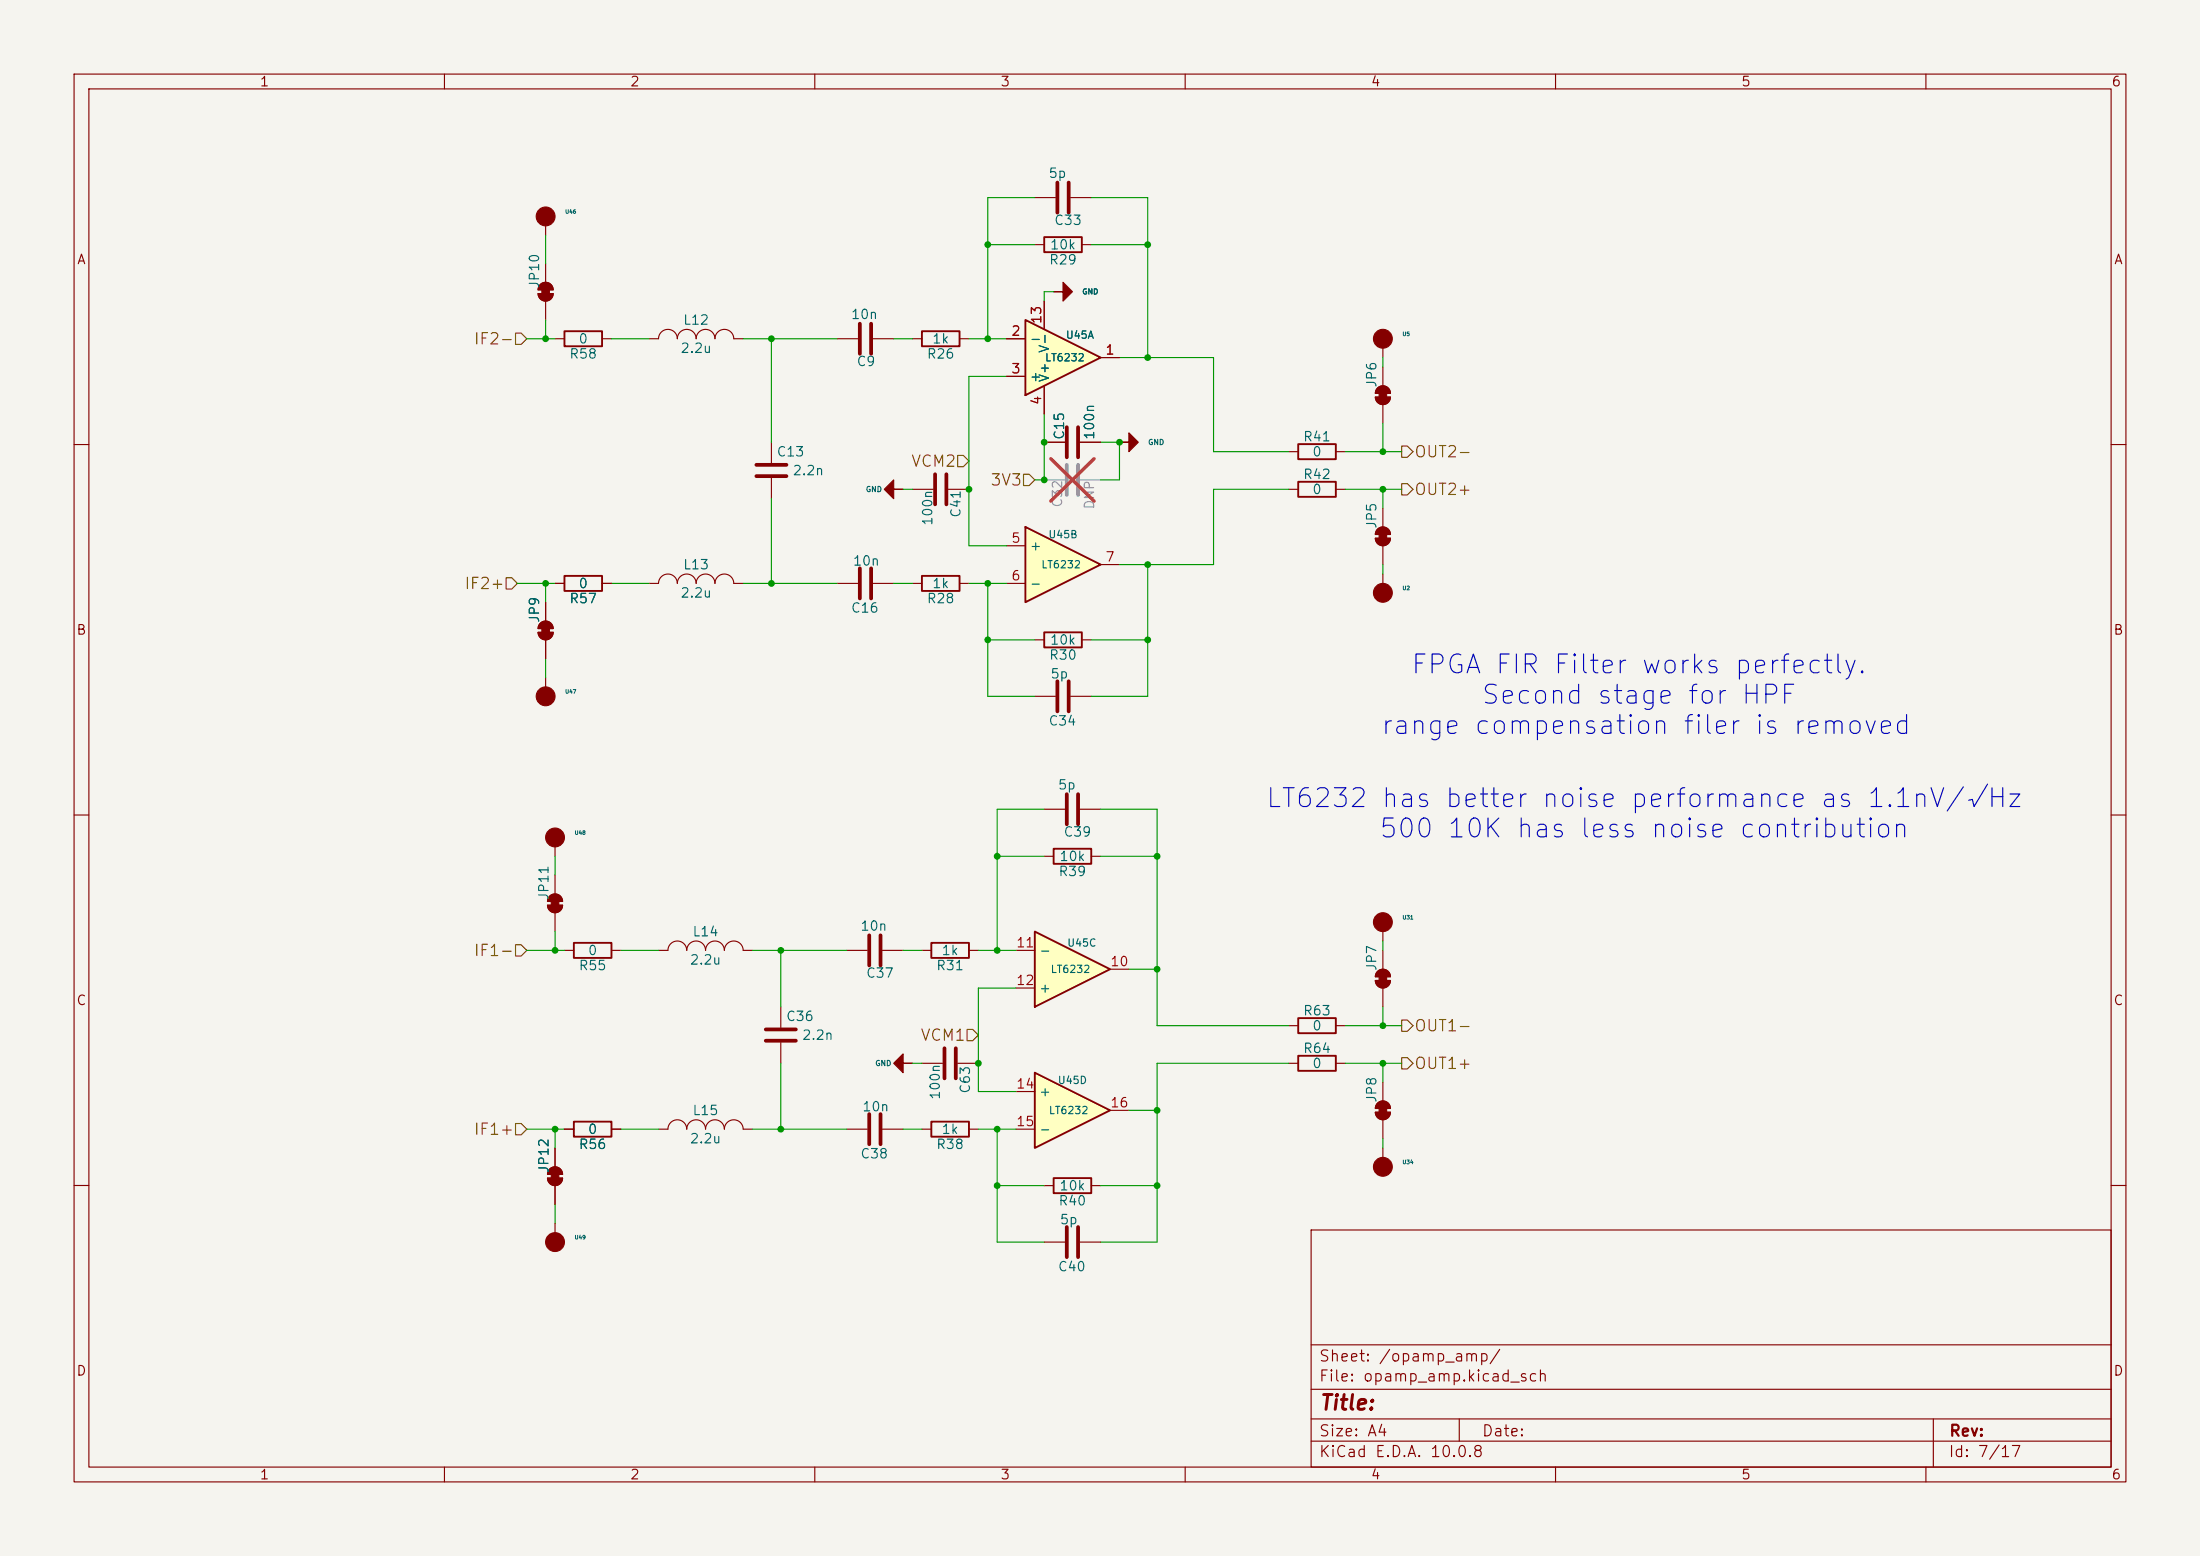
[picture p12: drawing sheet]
<svg xmlns="http://www.w3.org/2000/svg" width="297mm" height="210mm" viewBox="0 0 297 210" stroke-linecap="round" stroke-linejoin="round" font-family="sans-serif">
<path d="M0 0h297v210h-297z" fill="#f5f4ef" stroke="#f5f4ef" stroke-width=".14"/>
<g fill="none" stroke="#840000" stroke-width=".15">
<path d="M10 10h277v190h-277zM12 12h273v186h-273zM60 10v2M110 10v2M160 10v2M210 10v2M260 10v2M10 60h2M285 60h2M10 110h2M285 110h2M10 160h2"/>
<path d="M177 166h108v32h-108zM285 160h2M60 198v2M110 198v2M160 198v2M177 194.5h108M177 191.5h108M177 187.5h108M177 181.5h108M197 191.5v3M210 198v2M260 198v2"/>
<path d="M261 191.5v6.5"/>
</g>
<path d="M139.7 144.8l10.2 5.1-10.2 5z" fill="#ffffc2"/>
<path d="M124.5 77.7h5v2.1h-5zM175.3 65h5v2.1h-5zM139.7 144.8l10.2 5.1-10.2 5zM142.2 159h5.1v2h-5.1z" fill="none" stroke="#840000" stroke-width=".25"/>
<g fill="none" stroke="#840000" stroke-width=".15">
<path d="M123.2 66h2.8M123.2 78.7h1.3M128 66h2.8M129.5 78.7h1.3M174 66h1.3M180.3 66h1.3M185.7 72.6h2a1.02 1.02 0 0 1-1 1.1 1.02 1.02 0 0 1-1-1.1zM186 71.4a1.02 1.02 0 0 1 1.1-.2 1.02 1.02 0 0 1 .6 .9h-2l.1-.4zM186.7 68.6v2.5M186.7 73.7v2.5M185.7 132.3h2a1.02 1.02 0 0 1-1 1 1.02 1.02 0 0 1-1-1zM186 131.1a1.02 1.02 0 0 1 1.1-.2 1.02 1.02 0 0 1 .6 .9h-2l.1-.4z"/>
<path d="M186.7 125.5v1.5M186.7 128.3v2.5M186.7 133.4v2.5M137.2 147.3h2.5M137.2 152.4h2.5M149.9 149.9h2.5M141 160h1.2M141 167.6h2.8M145.8 167.6h2.8M147.3 160h1.3"/>
</g>
<g fill="#840000" stroke="#840000" stroke-width=".15">
<path d="M186.2 71.9h1v1h-1z"/>
<path d="M185.7 72.6h2a1.02 1.02 0 0 1-1 1.1 1.02 1.02 0 0 1-1-1.1z"/>
<path d="M186 71.4a1.02 1.02 0 0 1 1.1-.2 1.02 1.02 0 0 1 .6 .9h-2l.1-.4z"/>
<path d="M186.2 131.6h1v1h-1z"/>
<path d="M185.7 132.3h2a1.02 1.02 0 0 1-1 1 1.02 1.02 0 0 1-1-1z"/>
<path d="M186 131.1a1.02 1.02 0 0 1 1.1-.2 1.02 1.02 0 0 1 .6 .9h-2l.1-.4z"/>
<circle cx="186.7" cy="124.5" r="1.27"/>
</g>
<path d="M126.2 64v4.1M127.8 64v4.1M144 165.6v4.1M145.5 165.6v4.1" fill="none" stroke="#840000" stroke-width=".51"/>
<path d="M139.7 125.7l10.2 5.1-10.2 5.1z" fill="#ffffc2"/>
<g fill="none" stroke="#840000" stroke-width=".25">
<path d="M141 32h5v2h-5zM76.2 44.7h5.1v2h-5.1zM124.5 44.7h5v2h-5zM175.3 59.9h5v2.1h-5zM76.2 77.7h5.1v2.1h-5.1zM142.2 114.6h5.1v2h-5.1zM77.5 127.3h5v2h-5zM125.7 127.3h5.1v2h-5.1zM139.7 125.7l10.2 5.1-10.2 5.1zM175.3 137.4h5v2h-5zM77.5 151.4h5v2h-5zM125.7 151.4h5.1v2h-5.1z"/>
<path d="M175.3 142.5h5v2h-5z"/>
</g>
<g fill="none" stroke="#840000" stroke-width=".15">
<path d="M72.6 39.6h2.1a1.02 1.02 0 0 1-1 1 1.02 1.02 0 0 1-1.1-1zM72.9 38.4a1.02 1.02 0 0 1 1.1-.2 1.02 1.02 0 0 1 .7 .9h-2.1l.1-.4zM73.7 30.3v1.5M73.7 35.6v2.5M139.7 33h1.3M139.7 26.7h2.8M144.5 26.7h2.8M146 33h1.3M73.7 40.6v2.6M74.9 45.7h1.3M81.3 45.7h1.2M87.6 45.7h1.3a1.27 1.27 0 0 1 1.3-1.2 1.27 1.27 0 0 1 1.2 1.2 1.27 1.27 0 0 1 1.3-1.2 1.27 1.27 0 0 1 1.3 1.2 1.27 1.27 0 0 1 1.2-1.2 1.27 1.27 0 0 1 1.3 1.2 1.27 1.27 0 0 1 1.3-1.2 1.27 1.27 0 0 1 1.3 1.2h1.2"/>
<path d="M104.1 59.7v2.8M113 45.7h2.8M117.9 45.7h2.7M123.2 45.7h1.3M129.5 45.7h1.3M185.7 53.6h2a1.02 1.02 0 0 1-1 1 1.02 1.02 0 0 1-1-1zM186 52.4a1.02 1.02 0 0 1 1.1-.2 1.02 1.02 0 0 1 .6 .9h-2l.1-.4zM186.7 46.8v1.5M186.7 49.5v2.6M186.7 54.6v2.6M74.9 78.7h1.3M81.3 78.7h1.2"/>
<path d="M87.6 78.7h1.3a1.27 1.27 0 0 1 1.3-1.2 1.27 1.27 0 0 1 1.2 1.2 1.27 1.27 0 0 1 1.3-1.2 1.27 1.27 0 0 1 1.3 1.2 1.27 1.27 0 0 1 1.2-1.2 1.27 1.27 0 0 1 1.3 1.2 1.27 1.27 0 0 1 1.3-1.2 1.27 1.27 0 0 1 1.3 1.2h1.2M104.1 64.5v2.8M113 78.7h2.8M117.9 78.7h2.7M174 61h1.3M180.3 61h1.3M72.6 85.3h2.1a1.02 1.02 0 0 1-1 1.1 1.02 1.02 0 0 1-1.1-1.1zM72.9 84.1a1.02 1.02 0 0 1 1.1-.2 1.02 1.02 0 0 1 .7 .9h-2.1l.1-.4zM73.7 81.3v2.5M73.7 86.4v2.5M73.7 91.4v1.5M139.7 94h2.8"/>
<path d="M144.5 94h2.8M74.9 114.1v1.5M74.9 118.1v2.6M141 109.2h2.8M141 115.6h1.2M145.8 109.2h2.8M147.3 115.6h1.3M73.9 122.2h2a1.02 1.02 0 0 1-1 1 1.02 1.02 0 0 1-1-1zM74.2 121a1.02 1.02 0 0 1 1.1-.3 1.02 1.02 0 0 1 .6 1h-2l.1-.5zM74.9 123.2v2.5M76.2 128.3h1.3M82.5 128.3h1.3"/>
<path d="M88.9 128.3h1.3a1.27 1.27 0 0 1 1.2-1.3 1.27 1.27 0 0 1 1.3 1.3 1.27 1.27 0 0 1 1.3-1.3 1.27 1.27 0 0 1 1.2 1.3 1.27 1.27 0 0 1 1.3-1.3 1.27 1.27 0 0 1 1.3 1.3 1.27 1.27 0 0 1 1.3-1.3 1.27 1.27 0 0 1 1.2 1.3h1.3M105.4 135.9v2.8M114.3 128.3h2.8M119.1 128.3h2.8M124.5 128.3h1.2M130.8 128.3h1.3M137.2 128.3h2.5M137.2 133.4h2.5M149.9 130.8h2.5M174 138.4h1.3M180.3 138.4h1.3M73.9 159h2a1.02 1.02 0 0 1-1 1 1.02 1.02 0 0 1-1-1z"/>
<path d="M74.2 157.8a1.02 1.02 0 0 1 1.1-.2 1.02 1.02 0 0 1 .6 .9h-2l.1-.4zM74.9 154.9v2.6M76.2 152.4h1.3M82.5 152.4h1.3M88.9 152.4h1.3a1.27 1.27 0 0 1 1.2-1.3 1.27 1.27 0 0 1 1.3 1.3 1.27 1.27 0 0 1 1.3-1.3 1.27 1.27 0 0 1 1.2 1.3 1.27 1.27 0 0 1 1.3-1.3 1.27 1.27 0 0 1 1.3 1.3 1.27 1.27 0 0 1 1.3-1.3 1.27 1.27 0 0 1 1.2 1.3h1.3M105.4 140.7v2.8M114.3 152.4h2.8M119.1 152.4h2.8M124.5 143.5h2.8M124.5 152.4h1.2M129.3 143.5h2.8M130.8 152.4h1.3"/>
<path d="M174 143.5h1.3M180.3 143.5h1.3M185.7 150.1h2a1.02 1.02 0 0 1-1 1 1.02 1.02 0 0 1-1-1zM186 148.9a1.02 1.02 0 0 1 1.1-.2 1.02 1.02 0 0 1 .6 .9h-2l.1-.4zM186.7 146.1v2.5M186.7 151.1v2.6M186.7 154.9v1.5M74.9 160v2.6M74.9 165.1v1.5"/>
</g>
<g fill="none" stroke="#840000" stroke-width=".51">
<path d="M142.7 24.6v4.1M144.3 24.6v4.1M116.1 43.7v4.1M117.6 43.7v4.1M102.1 62.7h4.1M102.1 64.3h4.1M116.1 76.7v4.1M117.6 76.7v4.1M142.7 91.9v4.1M144.3 91.9v4.1M144 107.2v4.1M145.5 107.2v4.1"/>
<path d="M103.4 138.9h4M117.3 126.2v4.1M118.9 126.2v4.1M103.4 140.5h4M117.3 150.4v4M118.9 150.4v4M127.5 141.5v4M129 141.5v4"/>
</g>
<g fill="#840000" stroke="#840000" stroke-width=".15">
<path d="M142.2 39.4h1.3v-1.3l1.3 1.3-1.3 1.2v-1.2z"/>
<path d="M186.2 149.4h1v1h-1z"/>
<path d="M185.7 150.1h2a1.02 1.02 0 0 1-1 1 1.02 1.02 0 0 1-1-1z"/>
<path d="M186 148.9a1.02 1.02 0 0 1 1.1-.2 1.02 1.02 0 0 1 .6 .9h-2l.1-.4z"/>
<path d="M186.2 52.8h1v1h-1z"/>
<path d="M185.7 53.6h2a1.02 1.02 0 0 1-1 1 1.02 1.02 0 0 1-1-1z"/>
<path d="M186 52.4a1.02 1.02 0 0 1 1.1-.2 1.02 1.02 0 0 1 .6 .9h-2l.1-.4z"/>
<path d="M73.2 84.6h1v1h-1z"/>
<path d="M72.6 85.3h2.1a1.02 1.02 0 0 1-1 1.1 1.02 1.02 0 0 1-1.1-1.1z"/>
<path d="M72.9 84.1a1.02 1.02 0 0 1 1.1-.2 1.02 1.02 0 0 1 .7 .9h-2.1l.1-.4z"/>
<path d="M73.2 38.9h1v1h-1z"/>
<path d="M72.6 39.6h2.1a1.02 1.02 0 0 1-1 1 1.02 1.02 0 0 1-1.1-1z"/>
<path d="M72.9 38.4a1.02 1.02 0 0 1 1.1-.2 1.02 1.02 0 0 1 .7 .9h-2.1l.1-.4z"/>
<path d="M119.4 66l1.2-1.2v1.2h1.3h-1.3v1.3z"/>
<path d="M74.4 158.2h1v1.1h-1z"/>
<path d="M73.9 159h2a1.02 1.02 0 0 1-1 1 1.02 1.02 0 0 1-1-1z"/>
<path d="M74.2 157.8a1.02 1.02 0 0 1 1.1-.2 1.02 1.02 0 0 1 .6 .9h-2l.1-.4z"/>
<path d="M120.6 143.5l1.3-1.3v1.3h1.3h-1.3v1.3z"/>
<path d="M74.4 121.4h1v1h-1z"/>
<path d="M73.9 122.2h2a1.02 1.02 0 0 1-1 1 1.02 1.02 0 0 1-1-1z"/>
<path d="M74.2 121a1.02 1.02 0 0 1 1.1-.3 1.02 1.02 0 0 1 .6 1h-2l.1-.5z"/>
<circle cx="186.7" cy="45.7" r="1.27"/>
<circle cx="186.7" cy="157.5" r="1.27"/>
<circle cx="73.7" cy="29.2" r="1.27"/>
<circle cx="73.7" cy="94" r="1.27"/>
<circle cx="74.9" cy="167.6" r="1.27"/>
<circle cx="74.9" cy="113" r="1.27"/>
</g>
<path d="M138.4 71.1l10.2 5.1-10.2 5.1z" fill="#ffffc2"/>
<path d="M138.4 71.1l10.2 5.1-10.2 5.1zM141 85.3h5v2.1h-5z" fill="none" stroke="#840000" stroke-width=".25"/>
<path d="M141 59.7h2.8M145.8 59.7h2.8M135.9 73.7h2.5M135.9 78.7h2.5M148.6 76.2h2.5M139.7 86.4h1.3M146 86.4h1.3" fill="none" stroke="#840000" stroke-width=".15"/>
<path d="M144 57.7v4M145.5 57.7v4" fill="none" stroke="#840000" stroke-width=".51"/>
<path d="M138.4 43.2l10.2 5.1-10.2 5z" fill="#ffffc2"/>
<path d="M138.4 43.2l10.2 5.1-10.2 5z" fill="none" stroke="#840000" stroke-width=".25"/>
<g fill="none" stroke="#840000" stroke-width=".15">
<path d="M135.9 45.7h2.5M135.9 50.8h2.5M141 40.6v3.7M141 52.2v3.7M141 59.7h2.8M145.8 59.7h2.8M148.6 48.3h2.5M74.9 78.7h1.3M81.3 78.7h1.2M186.7 77.5v1.5M73.7 81.3v2.5M73.7 86.4v2.5"/>
<path d="M74.9 154.9v2.6M76.2 152.4h1.3M82.5 152.4h1.3M74.9 160v2.6"/>
</g>
<path d="M144 62.7v4.1M145.5 62.7v4.1" fill="none" stroke="#9c9b98" stroke-width=".51"/>
<path d="M141 64.8h2.8M145.8 64.8h2.8" fill="none" stroke="#9c9b98" stroke-width=".15"/>
<path d="M141.9 61.9l5.8 5.7M147.7 61.9l-5.8 5.7" fill="none" stroke="#e12e31" stroke-width=".46"/>
<g fill="#840000" stroke="#840000" stroke-width=".15">
<path d="M151.1 59.7h1.3v-1.3l1.3 1.3-1.3 1.3v-1.3z"/>
<circle cx="186.7" cy="80" r="1.27"/>
</g>
<path d="M69.6 45h.8l.7 .7-.7 .8h-.8zM68.3 78h.8l.7 .7-.7 .8h-.8zM129.3 61.5h.7l.8 .7-.8 .8h-.7zM138.2 64h.7l.8 .8-.8 .7h-.7zM189.2 65.3h.8l.8 .7-.8 .8h-.8zM189.2 60.2h.8l.8 .8-.8 .7h-.8zM69.6 127.5h.8l.7 .8-.7 .7h-.8zM130.6 138.9h.7l.8 .8-.8 .8h-.7zM189.2 137.7h.8l.8 .7-.8 .8h-.8zM69.6 151.6h.8l.7 .8-.7 .8h-.8zM189.2 142.7h.8l.8 .8-.8 .8h-.8z" fill="none" stroke="#725600" stroke-width=".15"/>
<g fill="none" stroke="#009600" stroke-width=".15">
<path d="M73.7 31.8v3.8M133.3 33h6.4M139.7 26.7h-6.4v19M142.2 39.4h-1.2v1.2M147.3 33h7.6M147.3 26.7h7.6v21.6M71.1 45.7h3.8M73.7 43.2v2.5M82.5 45.7h5.1M100.3 45.7h12.7M104.1 45.7v14M120.6 45.7h2.6"/>
<path d="M130.8 45.7h5.1M135.9 50.8h-5.1v22.9h5.1M141 55.9v8.9h-1.3M148.6 59.7h2.5v5.1h-2.5M151.1 48.3h12.7v12.7h10.2M186.7 48.3v1.2M186.7 57.2v3.8M69.8 78.7h5.1M73.7 78.7v2.6M82.5 78.7h5.1M100.3 78.7h12.7M104.1 67.3v11.4"/>
<path d="M120.6 78.7h2.6M121.9 66h1.3M130.8 78.7h5.1M133.3 78.7v15.3h6.4M154.9 76.2v17.8h-7.6M174 66h-10.2v10.2h-12.7M181.6 66h7.6M181.6 61h7.6M186.7 66v2.6M186.7 76.2v1.3M73.7 88.9v2.5M133.3 86.4h6.4"/>
<path d="M147.3 86.4h7.6M74.9 115.6v2.5M134.6 115.6h6.4M141 109.2h-6.4v19.1M148.6 109.2h7.6v29.2h17.8M148.6 115.6h7.6M71.1 128.3h5.1M74.9 125.7v2.6M83.8 128.3h5.1M101.6 128.3h12.7M105.4 128.3v7.6M121.9 128.3h2.6"/>
<path d="M132.1 128.3h5.1M137.2 133.4h-5.1v13.9h5.1M152.4 130.8h3.8M181.6 138.4h7.6M186.7 127v1.3M186.7 135.9v2.5M71.1 152.4h5.1M74.9 152.4v2.5M83.8 152.4h5.1M101.6 152.4h12.7M105.4 143.5v8.9M121.9 152.4h2.6"/>
<path d="M123.2 143.5h1.3M132.1 152.4h5.1M134.6 152.4v15.2h6.4M152.4 149.9h3.8M174 143.5h-17.8v24.1h-7.6M181.6 143.5h7.6M186.7 143.5v2.6M186.7 153.7v1.2M74.9 162.6v2.5M134.6 160h6.4M148.6 160h7.6"/>
</g>
<g fill="#009600">
<circle cx="186.7" cy="61" r=".46"/>
<circle cx="186.7" cy="66" r=".46"/>
<circle cx="186.7" cy="143.5" r=".46"/>
<circle cx="186.7" cy="138.4" r=".46"/>
<circle cx="134.6" cy="160" r=".46"/>
<circle cx="156.2" cy="160" r=".46"/>
<circle cx="156.2" cy="115.6" r=".46"/>
<circle cx="156.2" cy="130.8" r=".46"/>
<circle cx="134.6" cy="152.4" r=".46"/>
<circle cx="134.6" cy="115.6" r=".46"/>
<circle cx="132.1" cy="143.5" r=".46"/>
<circle cx="156.2" cy="149.9" r=".46"/>
<circle cx="133.3" cy="78.7" r=".46"/>
<circle cx="134.6" cy="128.3" r=".46"/>
<circle cx="133.3" cy="33" r=".46"/>
<circle cx="133.3" cy="45.7" r=".46"/>
<circle cx="130.8" cy="66" r=".46"/>
<circle cx="141" cy="64.8" r=".46"/>
<circle cx="104.1" cy="45.7" r=".46"/>
<circle cx="73.7" cy="78.7" r=".46"/>
<circle cx="104.1" cy="78.7" r=".46"/>
<circle cx="73.7" cy="45.7" r=".46"/>
<circle cx="105.4" cy="128.3" r=".46"/>
<circle cx="105.4" cy="152.4" r=".46"/>
<circle cx="74.9" cy="128.3" r=".46"/>
<circle cx="74.9" cy="152.4" r=".46"/>
<circle cx="133.3" cy="86.4" r=".46"/>
<circle cx="154.9" cy="76.2" r=".46"/>
<circle cx="154.9" cy="86.4" r=".46"/>
<circle cx="151.1" cy="59.7" r=".46"/>
<circle cx="141" cy="59.7" r=".46"/>
<circle cx="154.9" cy="48.3" r=".46"/>
<circle cx="154.9" cy="33" r=".46"/>
</g>
<g font-size="2.5" fill="#0000c2">
<text x="190.3" y="91.6">FPGA FIR Filter works perfectly.</text>
<text x="199.8" y="95.7">Second stage for HPF</text>
<text x="186.3" y="99.8">range compensation filer is removed</text>
<text x="170.7" y="109.6">LT6232 has better noise performance as 1.1nV/√Hz</text>
<text x="186" y="113.7">500 10K has less noise contribution</text>
</g>
<text font-size="2" fill="#840000" x="178" y="190.8">Title:</text>
<g font-size="1.5" fill="#725600">
<text x="63.9" y="46.9">IF2-</text>
<text x="122.9" y="63.4">VCM2</text>
<text x="133.6" y="65.9">3V3</text>
<text x="190.8" y="62.1">OUT2-</text>
<text x="190.8" y="67.2">OUT2+</text>
<text x="62.6" y="79.9">IF2+</text>
<text x="63.9" y="129.4">IF1-</text>
<text x="124.2" y="140.9">VCM1</text>
<text x="190.8" y="139.6">OUT1-</text>
<text x="190.8" y="144.7">OUT1+</text>
<text x="63.9" y="153.6">IF1+</text>
</g>
<g font-size="1.5" fill="#840000">
<text x="178" y="184.1">Sheet: /opamp_amp/</text>
<text x="178" y="186.8">File: opamp_amp.kicad_sch</text>
<text x="178" y="197">KiCad E.D.A. 10.0.8</text>
<text x="178" y="194.2">Size: A4</text>
<text x="200" y="194.2">Date:</text>
<text x="263" y="197">Id: 7/17</text>
<text x="263" y="194.2">Rev:</text>
</g>
<g font-size="1.3" fill="#840000">
<text x="35" y="12">1</text>
<text x="85" y="12">2</text>
<text x="135" y="12">3</text>
<text x="185" y="12">4</text>
<text x="235" y="12">5</text>
<text x="285" y="12">6</text>
<text x="10.3" y="36">A</text>
<text x="285.3" y="36">A</text>
<text x="10.2" y="86">B</text>
<text x="285.2" y="86">B</text>
<text x="10.2" y="136">C</text>
<text x="285.2" y="136">C</text>
<text x="10.2" y="186">D</text>
<text x="285.2" y="186">D</text>
<text x="35" y="200">1</text>
<text x="85" y="200">2</text>
<text x="135" y="200">3</text>
<text x="185" y="200">4</text>
<text x="235" y="200">5</text>
<text x="285" y="200">6</text>
</g>
<g font-size="1.3" fill="#006464">
<text x="141.5" y="24.3">5p</text>
<text x="141.7" y="34">10k</text>
<text x="142.2" y="30.7">C33</text>
<text x="73.1" y="39" transform="rotate(-90 73.1 39)">JP10</text>
<text x="141.5" y="36">R29</text>
<text x="78" y="46.7">0</text>
<text x="91.8" y="48">2.2u</text>
<text x="92.1" y="44.1">L12</text>
<text x="114.8" y="43.4">10n</text>
<text x="125.8" y="46.7">1k</text>
<text x="138.9" y="46.7">-</text>
<text x="141.9" y="47.7" transform="rotate(-90 141.9 47.7)">V-</text>
<text x="76.8" y="48.7">R58</text>
<text x="115.6" y="49.7">C9</text>
<text x="125" y="48.7">R26</text>
<text x="138.9" y="51.8">+</text>
<text x="141.9" y="51.7" transform="rotate(-90 141.9 51.7)">V+</text>
<text x="186.1" y="52.4" transform="rotate(-90 186.1 52.4)">JP6</text>
<text x="144" y="59.5" transform="rotate(-90 144 59.5)">C15</text>
<text x="148" y="59.5" transform="rotate(-90 148 59.5)">100n</text>
<text x="175.8" y="59.9">R41</text>
<text x="104.8" y="61.9">C13</text>
<text x="106.9" y="64.5">2.2n</text>
<text x="175.8" y="65">R42</text>
<text x="177.1" y="61.9">0</text>
<text x="126.2" y="71.1" transform="rotate(-90 126.2 71.1)">100n</text>
<text x="130" y="70" transform="rotate(-90 130 70)">C41</text>
<text x="177.1" y="67">0</text>
<text x="186.1" y="71.4" transform="rotate(-90 186.1 71.4)">JP5</text>
<text x="92.1" y="77.2">L13</text>
<text x="115" y="76.7">10n</text>
<text x="138.9" y="74.6">+</text>
<text x="76.8" y="81.7">R57</text>
<text x="78" y="79.7">0</text>
<text x="91.8" y="81">2.2u</text>
<text x="114.8" y="83">C16</text>
<text x="125" y="81.7">R28</text>
<text x="125.8" y="79.7">1k</text>
<text x="138.9" y="79.7">-</text>
<text x="73.1" y="84.1" transform="rotate(-90 73.1 84.1)">JP9</text>
<text x="141.5" y="89.4">R30</text>
<text x="141.7" y="87.3">10k</text>
<text x="141.7" y="91.9">5p</text>
<text x="141.5" y="98.2">C34</text>
<text x="142.7" y="106.9">5p</text>
<text x="143.5" y="113.2">C39</text>
<text x="142.8" y="118.6">R39</text>
<text x="142.9" y="116.5">10k</text>
<text x="74.4" y="121.6" transform="rotate(-90 74.4 121.6)">JP11</text>
<text x="116.1" y="125.9">10n</text>
<text x="78" y="131.3">R55</text>
<text x="79.3" y="129.2">0</text>
<text x="93" y="130.5">2.2u</text>
<text x="93.4" y="126.7">L14</text>
<text x="126.3" y="131.3">R31</text>
<text x="127" y="129.2">1k</text>
<text x="140.2" y="129.2">-</text>
<text x="186.1" y="131.1" transform="rotate(-90 186.1 131.1)">JP7</text>
<text x="116.8" y="132.3">C37</text>
<text x="140.2" y="134.3">+</text>
<text x="175.8" y="137.4">R63</text>
<text x="106" y="138.1">C36</text>
<text x="108.2" y="140.7">2.2n</text>
<text x="175.8" y="142.4">R64</text>
<text x="177.1" y="139.4">0</text>
<text x="127.2" y="148.5" transform="rotate(-90 127.2 148.5)">100n</text>
<text x="131.3" y="147.7" transform="rotate(-90 131.3 147.7)">C63</text>
<text x="140.2" y="148.3">+</text>
<text x="177.1" y="144.5">0</text>
<text x="186.1" y="148.9" transform="rotate(-90 186.1 148.9)">JP8</text>
<text x="78" y="155.4">R56</text>
<text x="79.3" y="153.4">0</text>
<text x="93" y="154.6">2.2u</text>
<text x="93.4" y="150.8">L15</text>
<text x="116.3" y="150.3">10n</text>
<text x="126.3" y="155.4">R38</text>
<text x="127" y="153.4">1k</text>
<text x="140.2" y="153.4">-</text>
<text x="74.4" y="158.4" transform="rotate(-90 74.4 158.4)">JP12</text>
<text x="116.1" y="156.7">C38</text>
<text x="142.9" y="161">10k</text>
<text x="142.8" y="163">R40</text>
<text x="143" y="165.6">5p</text>
<text x="142.7" y="171.9">C40</text>
</g>
<g font-size="1.3" fill="#a90000">
<text x="136.4" y="45.6">2</text>
<text x="140.9" y="43.8" transform="rotate(-90 140.9 43.8)">13</text>
<text x="136.4" y="50.7">3</text>
<text x="149.1" y="48.2">1</text>
<text x="140.9" y="54.8" transform="rotate(-90 140.9 54.8)">4</text>
<text x="136.4" y="73.6">5</text>
<text x="149.1" y="76.1">7</text>
<text x="136.4" y="78.7">6</text>
<text x="137.1" y="128.2">11</text>
<text x="149.8" y="130.7">10</text>
<text x="137.1" y="133.3">12</text>
<text x="137.1" y="147.2">14</text>
<text x="149.8" y="149.8">16</text>
<text x="137.1" y="152.3">15</text>
</g>
<g font-size="1.3" fill="#939391">
<text x="143.7" y="68.6" transform="rotate(-90 143.7 68.6)">C32</text>
<text x="148" y="68.8" transform="rotate(-90 148 68.8)">DNP</text>
</g>
<g font-size="1" fill="#006464">
<text x="143.8" y="46">U45A</text>
<text x="141" y="49">LT6232</text>
<text x="140.5" y="76.9">LT6232</text>
<text x="141.5" y="72.9">U45B</text>
<text x="141.8" y="131.6">LT6232</text>
<text x="144" y="128">U45C</text>
<text x="142.7" y="146.5">U45D</text>
<text x="141.5" y="150.6">LT6232</text>
</g>
<g font-size=".7" fill="#006464">
<text x="146" y="39.9">GND</text>
<text x="154.9" y="60.2">GND</text>
<text x="116.8" y="66.6">GND</text>
<text x="118.1" y="144">GND</text>
</g>
<g font-size=".5" fill="#006464">
<text x="76.3" y="29">U46</text>
<text x="189.3" y="45.5">U5</text>
<text x="189.3" y="79.8">U2</text>
<text x="76.3" y="93.7">U47</text>
<text x="77.5" y="112.8">U48</text>
<text x="189.3" y="124.2">U31</text>
<text x="189.3" y="157.2">U34</text>
<text x="77.5" y="167.4">U49</text>
</g>
</svg>
